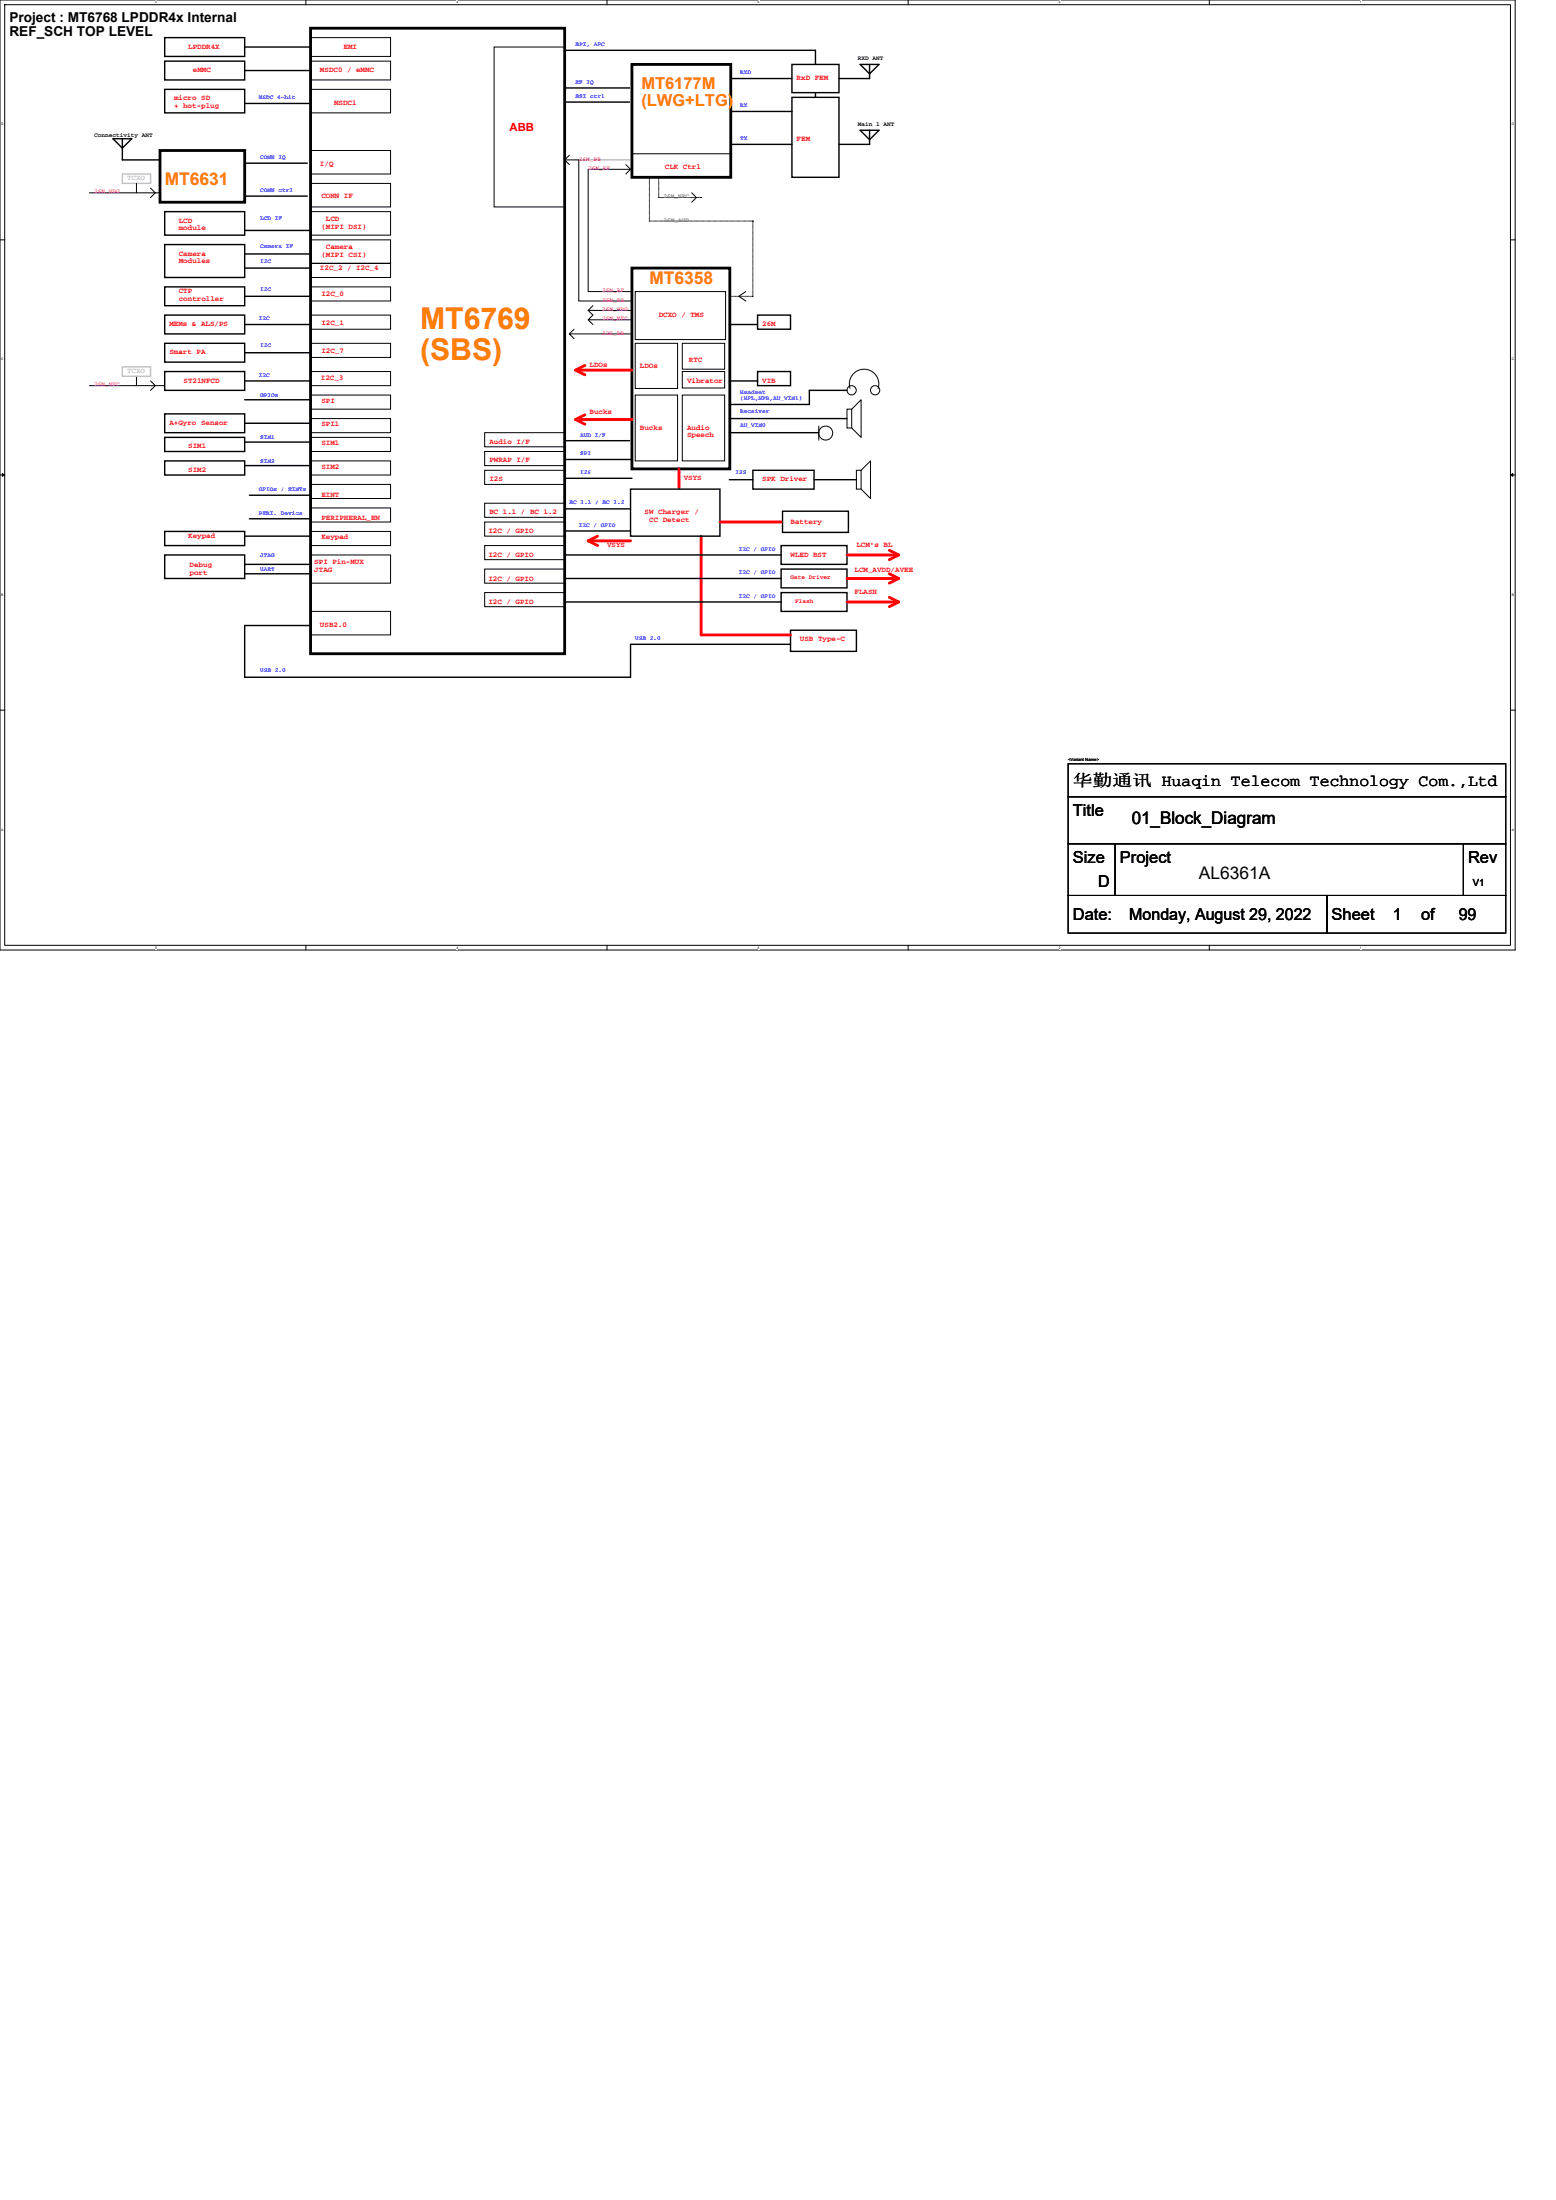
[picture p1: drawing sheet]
<svg xmlns="http://www.w3.org/2000/svg" width="210mm" height="297mm" viewBox="0 0 210 297" stroke-linecap="round" stroke-linejoin="round" font-family="sans-serif">
<path d="M0 0h204.5v128.3h-204.5zM.6 .6h203.2v127h-203.2z" fill="none" stroke="#000" stroke-width=".13"/>
<g fill="#fff">
<path d="M21 .1h.2v.5h-.2z"/>
<path d="M21 127.7h.2v.5h-.2z"/>
</g>
<path d="M41.3 0v.6M41.3 127.6v.7" fill="none" stroke="#000" stroke-width=".13"/>
<g fill="#fff">
<path d="M61.6 .1h.2v.5h-.2z"/>
<path d="M61.6 127.7h.2v.5h-.2z"/>
</g>
<path d="M81.9 0v.6M81.9 127.6v.7" fill="none" stroke="#000" stroke-width=".13"/>
<g fill="#fff">
<path d="M102.2 .1h.3v.5h-.3z"/>
<path d="M102.2 127.7h.3v.5h-.3z"/>
</g>
<path d="M122.6 0v.6M122.6 127.6v.7" fill="none" stroke="#000" stroke-width=".13"/>
<g fill="#fff">
<path d="M142.9 .1h.2v.5h-.2z"/>
<path d="M142.9 127.7h.2v.5h-.2z"/>
</g>
<path d="M163.2 0v.6M163.2 127.6v.7" fill="none" stroke="#000" stroke-width=".13"/>
<g fill="#fff">
<path d="M183.5 .1h.3v.5h-.3z"/>
<path d="M183.5 127.7h.3v.5h-.3z"/>
<path d="M.2 16.5h.3v.5h-.3z"/>
<path d="M204 16.5h.3v.5h-.3z"/>
<path d="M.2 48.3h.3v.5h-.3z"/>
<path d="M204 48.3h.3v.5h-.3z"/>
</g>
<path d="M0 32.4h.6M203.8 32.4h.7" fill="none" stroke="#000" stroke-width=".13"/>
<g fill="#fff">
<path d="M.2 80h.3v.5h-.3z"/>
<path d="M204 80h.3v.5h-.3z"/>
</g>
<path d="M0 64.1h.6M203.8 64.1h.7" fill="none" stroke="#000" stroke-width=".13"/>
<path d="M.3 63.9l.3 .2-.3 .2zM203.8 64.1l.4-.2v.4z" fill="#000" stroke="#000" stroke-width=".13"/>
<g fill="#fff">
<path d="M.2 111.8h.2v.5h-.2z"/>
<path d="M204 111.8h.3v.5h-.3z"/>
</g>
<g fill="none" stroke="#000" stroke-width=".13">
<path d="M41.9 8.3h10.8v2.5h-10.8zM41.9 12.1h10.8v3.1h-10.8zM41.9 5.1h10.8v2.5h-10.8zM66.7 6.3h9.5v21.6h-9.5zM12.1 26h9.5M18.4 24.8v1.2M20.3 25.4l.7 .6-.7 .7M41.9 20.3h10.8v3.2h-10.8zM41.9 24.8h10.8v3.1h-10.8zM41.9 28.6h10.8v3.1h-10.8zM41.9 32.4h10.8v3.2h-10.8zM41.9 35.6h10.8v1.9h-10.8z"/>
<path d="M41.9 38.7h10.8v1.9h-10.8zM76.2 21.6h1.9v19h7M76.2 21.6l.6 .6M76.8 21l-.6 .6M84.5 22.2l.6 .7M85.1 22.9l-.6 .6M85.1 22.9h-5.7v16.5h5.7M85.3 20.8h13.3v3.1h-13.3zM85.7 39.4h12.2v6.4h-12.2zM87.6 24.1h.1M87.6 24.1v5.7h14M88.9 26.7h.1"/>
<path d="M88.9 26.7h5.7M88.9 24.1v2.6M93.3 26l.7 .7-.7 .6M94.6 26.7h.1M100.6 39.4l-.9 .6 .9 .6M101.6 29.8h.1M101.6 29.8v10.2M12.1 52.1h10.1M18.4 50.8v1.3M20.3 51.4l.7 .7-.7 .6M41.9 42.5h10.8v1.9h-10.8zM41.9 50.2h10.8v1.9h-10.8z"/>
<path d="M41.9 53.3h10.8v1.9h-10.8zM41.9 59.1h10.8v1.9h-10.8zM41.9 46.4h10.8v1.9h-10.8zM41.9 56.5h10.8v1.9h-10.8zM65.4 58.4h10.8v1.9h-10.8zM77.5 44.4l-.7 .7M79.4 41.9h5.7M79.4 41.9l.6 .6-.6 .7h5.7M79.4 43.2l.6 .6M80 41.3l-.6 .6M85.1 45.1h-8.3l.7 .6M85.7 46.4h5.7v6.1h-5.7z"/>
<path d="M85.7 53.3h5.7v8.9h-5.7zM92.1 46.4h5.7v3.4h-5.7zM92.1 50.2h5.7v2.2h-5.7zM92.1 53.3h5.7v8.9h-5.7zM98.4 40h3.2M101.6 40h.1M110.5 57.5v1.9M114.3 55.2h.6v2.6h-.6zM114.7 52.4a1.99 1.99 0 0 1 1.9-2.6 1.99 1.99 0 0 1 1.9 2.7M114.9 55.2l1.3-1.2v5.1l-1.3-1.3M41.9 62.2h10.8v1.9h-10.8zM41.9 65.4h10.8v1.9h-10.8z"/>
<path d="M41.9 71.8h10.8v1.9h-10.8zM41.9 74.9h10.8v3.8h-10.8zM41.9 68.6h10.8v1.9h-10.8zM65.4 61h10.8v1.9h-10.8zM65.4 67.9h10.8v1.9h-10.8zM65.4 70.5h10.8v1.9h-10.8zM65.4 63.5h10.8v1.9h-10.8zM65.4 73.7h10.8v1.9h-10.8zM65.4 76.8h10.8v1.9h-10.8zM115.6 63.5h.6v2.5h-.6zM116.2 63.5l1.3-1.3v5.1l-1.3-1.3M0 95.9h.6"/>
<path d="M41.9 82.5h10.8v3.2h-10.8zM65.4 80h10.8v1.9h-10.8zM203.8 95.9h.7M144.1 107.6h59.1v6.3h-59.1zM144.1 103.1h59.1v4.5h-59.1zM144.1 113.9h6.4v7h-6.4zM150.5 113.9h47v7h-47zM197.5 113.9h5.7v7h-5.7zM144.1 120.9h35v5.1h-35zM179.1 120.9h24.1v5.1h-24.1z"/>
<circle cx="111.4" cy="58.5" r=".95"/>
<circle cx="114.9" cy="52.7" r=".62"/>
<circle cx="118.1" cy="52.7" r=".62"/>
</g>
<g fill="none" stroke="#000" stroke-width=".19">
<path d="M15.2 18.7h2.6l-1.3 1.3zM16.5 18.7v2.9h5.1M22.2 8.3h10.8v2.5h-10.8zM22.2 12.1h10.8v3.1h-10.8zM22.2 5.1h10.8v2.5h-10.8zM33 9.5h8.9M33 14h8.9M33 6.3h8.9M76.4 6.8h33.6v1.9M76.4 11.9h8.6M76.4 13.8h8.6M98.6 10.6h8.3"/>
<path d="M98.6 15h8.3M98.6 19.5h8.3M106.9 8.7h6.3v3.8h-6.3zM106.9 13.1h6.3v10.8h-6.3zM110 12.5v.6M116.1 17.6h2.5l-1.3 1.3zM116.1 8.7h2.5l-1.3 1.3zM117.3 17.6v1.9h-4.1M117.3 8.7v1.9h-4.1M22.2 28.6h10.8v3.1h-10.8zM22.2 33h10.8v4.5h-10.8zM22.2 38.7h10.8v2.6h-10.8z"/>
<path d="M33 31.1h8.9M33 34.3h8.9M33 36.2h8.9M33.2 22h8.3M33.2 26.5h8.3M22.2 50.2h10.8v2.5h-10.8zM22.2 59.1h10.8v1.9h-10.8zM22.2 55.9h10.8v2.5h-10.8zM22.2 42.5h10.8v2.6h-10.8zM22.2 46.4h10.8v2.5h-10.8zM33 40h8.9M33 43.8h8.9"/>
<path d="M33 51.4h8.9M33 54h8.9M33 59.7h8.9M33 47.6h8.9M33 57.1h8.9M76.4 59.5h8.6M98.4 51.4h3.8M98.4 43.8h3.8M98.4 56.5h15.9M98.4 58.4h12.1M102.2 50.2h4.5v1.9h-4.5zM102.2 42.5h4.5v1.9h-4.5z"/>
<path d="M114.3 52.7h-5.1v1.9h-10.8M22.2 62.2h10.8v1.9h-10.8zM22.2 71.8h10.8v1.9h-10.8zM22.2 74.9h10.8v3.2h-10.8zM33 62.9h8.9M33 72.4h8.9M33 76.2h8.9M33 77.5h8.9M33.7 66.9h8.2M33.7 70h8.2M76.2 71.7h8.8M76.2 74.9h29.2"/>
<path d="M76.2 78.1h29.2M76.4 68.7h8.6M76.4 62h8.9M76.4 64.6h8.9M85.1 66h12.1v6.4h-12.1zM98.4 64.8h3.2M101.6 63.5h8.3v2.5h-8.3zM105.4 76.8h8.9v2.6h-8.9zM105.4 73.7h8.9v2.5h-8.9zM105.6 69h8.9v2.9h-8.9zM109.9 64.8h5.7M41.9 84.5h-8.9v6.9h52.1v-4.4h21.6"/>
<path d="M76.2 81.3h29.2M105.4 80h8.9v2.5h-8.9zM106.7 85.1h8.9v2.8h-8.9z"/>
</g>
<path d="M41.9 3.8h34.3v84.5h-34.3zM85.3 8.7h13.3v15.2h-13.3zM21.6 20.3h11.4v7h-11.4zM85.3 36.2h13.2v27.1h-13.2z" fill="none" stroke="#000" stroke-width=".38"/>
<g fill="none" stroke="#f00" stroke-width=".38">
<path d="M78.3 50h7M78.3 56.6h7M78.9 49.3l-1.2 .7 1.2 .6M78.9 56l-1.2 .6 1.2 .7M79.4 73h5.7M79.4 73l1.2 .7M80.6 72.4l-1.2 .6M91.6 63.3v2.5M94.6 72.4v13.3h12.1M97.2 70.5h8.2M114.3 74.9h7M114.3 78.1h7"/>
<path d="M120 74.3l1.3 .6-1.3 .7M120 77.5l1.3 .6-1.3 .6M114.3 81.3h7M120 80.6l1.3 .7-1.3 .6"/>
</g>
<path d="M16.5 23.5h3.8v1.3h-3.8zM16.5 49.5h3.8v1.3h-3.8z" fill="none" stroke="#c0c0c0" stroke-width=".19"/>
<path d="M78.1 21.6h7M85.1 21.6h.1" fill="none" stroke="#808080" stroke-width=".13"/>
<g font-size="4.1" fill="#ff8000">
<text x="56.7" y="44.5">MT6769</text>
<text x="56.7" y="48.7">(SBS)</text>
</g>
<g font-size="2.3" fill="#ff8000">
<text x="22.2" y="25">MT6631</text>
<text x="87.6" y="38.4">MT6358</text>
</g>
<g font-size="2.3">
<text x="152.7" y="111.3">01_Block_Diagram</text>
<text x="161.8" y="118.7">AL6361A</text>
</g>
<g font-size="2.2" fill="#ff8000">
<text x="86.6" y="12">MT6177M</text>
<text x="86.6" y="14.3">(LWG+LTG)</text>
</g>
<g font-size="2.2">
<text x="144.8" y="106.2">华勤通讯 Huaqin Telecom Technology Com.,Ltd</text>
<text x="144.8" y="110.2">Title</text>
<text x="144.8" y="116.5">Size</text>
<text x="148.2" y="119.7">D</text>
<text x="151.1" y="116.5">Project</text>
<text x="198.1" y="116.5">Rev</text>
<text x="144.8" y="124.2">Date:</text>
<text x="152.4" y="124.2">Monday, August 29, 2022</text>
<text x="179.7" y="124.2">Sheet</text>
<text x="188" y="124.2">1</text>
<text x="191.8" y="124.2">of</text>
<text x="196.9" y="124.2">99</text>
</g>
<g font-size="1.8">
<text x="1.3" y="3">Project : MT6768 LPDDR4x Internal</text>
<text x="1.3" y="4.9">REF_SCH TOP LEVEL</text>
</g>
<text font-size="1.5" fill="#f00" x="68.8" y="17.7">ABB</text>
<text font-size="1.3" x="198.8" y="119.6">V1</text>
<g font-size="1" fill="#f00">
<text x="25.4" y="6.6">LPDDR4X</text>
<text x="26" y="9.7">eMMC</text>
<text x="43.2" y="9.7">MSDC0 / eMMC</text>
<text x="46.4" y="6.6">EMI</text>
<text x="107.5" y="10.8">RxD FEM</text>
<text x="23.5" y="13.5">micro SD</text>
<text x="23.5" y="14.6">+ hot-plug</text>
<text x="45.1" y="14.2">MSDC1</text>
<text x="43.2" y="22.4">I/Q</text>
<text x="89.7" y="22.9">CLK Ctrl</text>
<text x="107.5" y="19.1">FEM</text>
<text x="43.4" y="26.7">CONN IF</text>
<text x="44" y="29.9">LCD</text>
<text x="24.1" y="34.5">Camera</text>
<text x="24.1" y="35.5">Modules</text>
<text x="24.1" y="30.1">LCD</text>
<text x="24.1" y="31.1">module</text>
<text x="43.4" y="34.7">(MIPI CSI)</text>
<text x="43.4" y="30.9">(MIPI DSI)</text>
<text x="44" y="33.7">Camera</text>
<text x="24.1" y="39.6">CTP</text>
<text x="24.1" y="40.6">controller</text>
<text x="43.2" y="36.4">I2C_2 / I2C_4</text>
<text x="43.4" y="40">I2C_0</text>
<text x="22.9" y="44">MEMs &amp; ALS/PS</text>
<text x="22.9" y="47.8">Smart PA</text>
<text x="43.4" y="47.6">I2C_7</text>
<text x="43.4" y="43.8">I2C_1</text>
<text x="88.9" y="42.8">DCXO / TMS</text>
<text x="102.9" y="44">26M</text>
<text x="24.8" y="51.6">ST21NFCD</text>
<text x="43.3" y="51.3">I2C_3</text>
<text x="79.6" y="49.6">LDOs</text>
<text x="86.4" y="49.7">LDOs</text>
<text x="92.7" y="51.6">Vibrator</text>
<text x="93" y="48.9">RTC</text>
<text x="102.9" y="51.6">VIB</text>
<text x="22.9" y="57.4">A+Gyro Sensor</text>
<text x="43.4" y="54.4">SPI</text>
<text x="43.4" y="57.6">SPI1</text>
<text x="66" y="59.9">Audio I/F</text>
<text x="79.6" y="55.9">Bucks</text>
<text x="86.4" y="58">Bucks</text>
<text x="92.7" y="58">Audio</text>
<text x="92.7" y="59">Speech</text>
<text x="25.4" y="60.5">SIM1</text>
<text x="25.4" y="63.7">SIM2</text>
<text x="43.4" y="60.1">SIM1</text>
<text x="43.4" y="63.3">SIM2</text>
<text x="66" y="62.4">PWRAP I/F</text>
<text x="66" y="65">I2S</text>
<text x="92.3" y="64.8">VSYS</text>
<text x="102.9" y="65">SPK Driver</text>
<text x="43.4" y="67.1">EINT</text>
<text x="43.4" y="70.3">PERIPHERAL_EN</text>
<text x="66" y="69.4">BC 1.1 / BC 1.2</text>
<text x="87" y="69.4">SW Charger /</text>
<text x="87.6" y="70.4">CC Detect</text>
<text x="106.7" y="70.7">Battery</text>
<text x="25.4" y="72.6">Keypad</text>
<text x="25.6" y="76.6">Debug</text>
<text x="25.6" y="77.6">port</text>
<text x="42.4" y="76.2">SPI Pin-MUX</text>
<text x="42.4" y="77.2">JTAG</text>
<text x="43.4" y="72.8">Keypad</text>
<text x="65.9" y="72">I2C / GPIO</text>
<text x="65.9" y="75.2">I2C / GPIO</text>
<text x="81.9" y="73.9">VSYS</text>
<text x="106.7" y="75.1">WLED BST</text>
<text x="115.3" y="77.2">LCM_AVDD/AVEE</text>
<text x="115.6" y="73.9">LCM's BL</text>
<text x="65.9" y="78.4">I2C / GPIO</text>
<text x="65.9" y="81.6">I2C / GPIO</text>
<text x="115.3" y="80.2">FLASH</text>
<text x="43.2" y="84.7">USB2.0</text>
<text x="107.9" y="86.6">USB Type-C</text>
</g>
<g font-size="1" fill="#c0c0c0">
<text x="17.1" y="24.3">TCXO</text>
<text x="17.1" y="50.4">TCXO</text>
</g>
<g font-size=".8" fill="#00f">
<text x="77.7" y="6.2">BPI, APC</text>
<text x="77.7" y="11.3">RF IQ</text>
<text x="99.9" y="10.1">RXD</text>
<text x="34.9" y="13.4">MSDC 4-bit</text>
<text x="77.7" y="13.2">BSI ctrl</text>
<text x="99.9" y="14.5">RX</text>
<text x="35.1" y="21.5">CONN IQ</text>
<text x="99.9" y="18.9">TX</text>
<text x="35.1" y="29.7">LCD IF</text>
<text x="35.1" y="25.9">CONN ctrl</text>
<text x="35.1" y="33.5">Camera IF</text>
<text x="35.1" y="35.5">I2C</text>
<text x="35.1" y="39.3">I2C</text>
<text x="34.9" y="43.3">I2C</text>
<text x="35.1" y="46.9">I2C</text>
<text x="34.9" y="50.9">I2C</text>
<text x="35.1" y="53.6">GPIOs</text>
<text x="99.9" y="53.2">Headset</text>
<text x="35.1" y="59.3">SIM1</text>
<text x="78.3" y="58.9">AUD I/F</text>
<text x="99.9" y="55.8">Receiver</text>
<text x="99.9" y="57.7">AU_VIN0</text>
<text x="99.9" y="54.1">(HPL,HPR,AU_VIN1)</text>
<text x="35.1" y="62.5">SIM2</text>
<text x="78.3" y="61.5">SPI</text>
<text x="78.3" y="64">I2S</text>
<text x="99.3" y="64">I2S</text>
<text x="34.9" y="66.3">GPIOs / EINTs</text>
<text x="34.9" y="69.5">PERI. Device</text>
<text x="76.8" y="68">BC 1.1 / BC 1.2</text>
<text x="78.1" y="71.2">I2C / GPIO</text>
<text x="35.1" y="77.1">UART</text>
<text x="35.1" y="75.2">JTAG</text>
<text x="99.7" y="74.4">I2C / GPIO</text>
<text x="99.7" y="77.6">I2C / GPIO</text>
<text x="99.7" y="80.7">I2C / GPIO</text>
<text x="85.7" y="86.4">USB 2.0</text>
<text x="35.1" y="90.7">USB 2.0</text>
</g>
<g font-size=".8">
<text x="115.8" y="8.1">RXD ANT</text>
<text x="115.8" y="17">Main 1 ANT</text>
<text x="12.7" y="18.5">Connectivity ANT</text>
</g>
<g font-size=".8" fill="#f0f">
<text x="78.1" y="21.7">26M_BB</text>
<text x="79.4" y="22.9">26M_RF</text>
<text x="12.7" y="26.1">26M_WBG</text>
<text x="81.3" y="42">26M_WBG</text>
<text x="81.3" y="40.7">26M_BB</text>
<text x="81.3" y="39.5">26M_RF</text>
<text x="81.3" y="43.3">26M_NFC</text>
<text x="81.3" y="45.2">32K_BB</text>
<text x="12.7" y="52.2">26M_NFC</text>
</g>
<g font-size=".8" fill="#808080">
<text x="89.5" y="26.8">26M_NFC</text>
<text x="89.5" y="29.9">26M_AUD</text>
</g>
<g font-size=".8" fill="#f00">
<text x="106.7" y="78.2">Gate Driver</text>
<text x="107.3" y="81.4">Flash</text>
</g>
<text font-size=".6" x="144.1" y="102.7">&lt;Variant Name&gt;</text>
<g font-size=".5">
<text x="21" y=".5">5</text>
<text x="61.6" y=".5">4</text>
<text x="102.2" y=".5">3</text>
<text x="142.9" y=".5">2</text>
<text x="183.5" y=".5">1</text>
<text x=".2" y="16.9">D</text>
<text x="204" y="16.9">D</text>
<text x=".2" y="48.7">C</text>
<text x="204" y="48.7">C</text>
<text x=".2" y="80.4">B</text>
<text x="204" y="80.4">B</text>
<text x=".2" y="112.2">A</text>
<text x="204" y="112.2">A</text>
<text x="21" y="128.1">5</text>
<text x="61.6" y="128.1">4</text>
<text x="102.2" y="128.1">3</text>
<text x="142.9" y="128.1">2</text>
<text x="183.5" y="128.1">1</text>
</g>
</svg>
